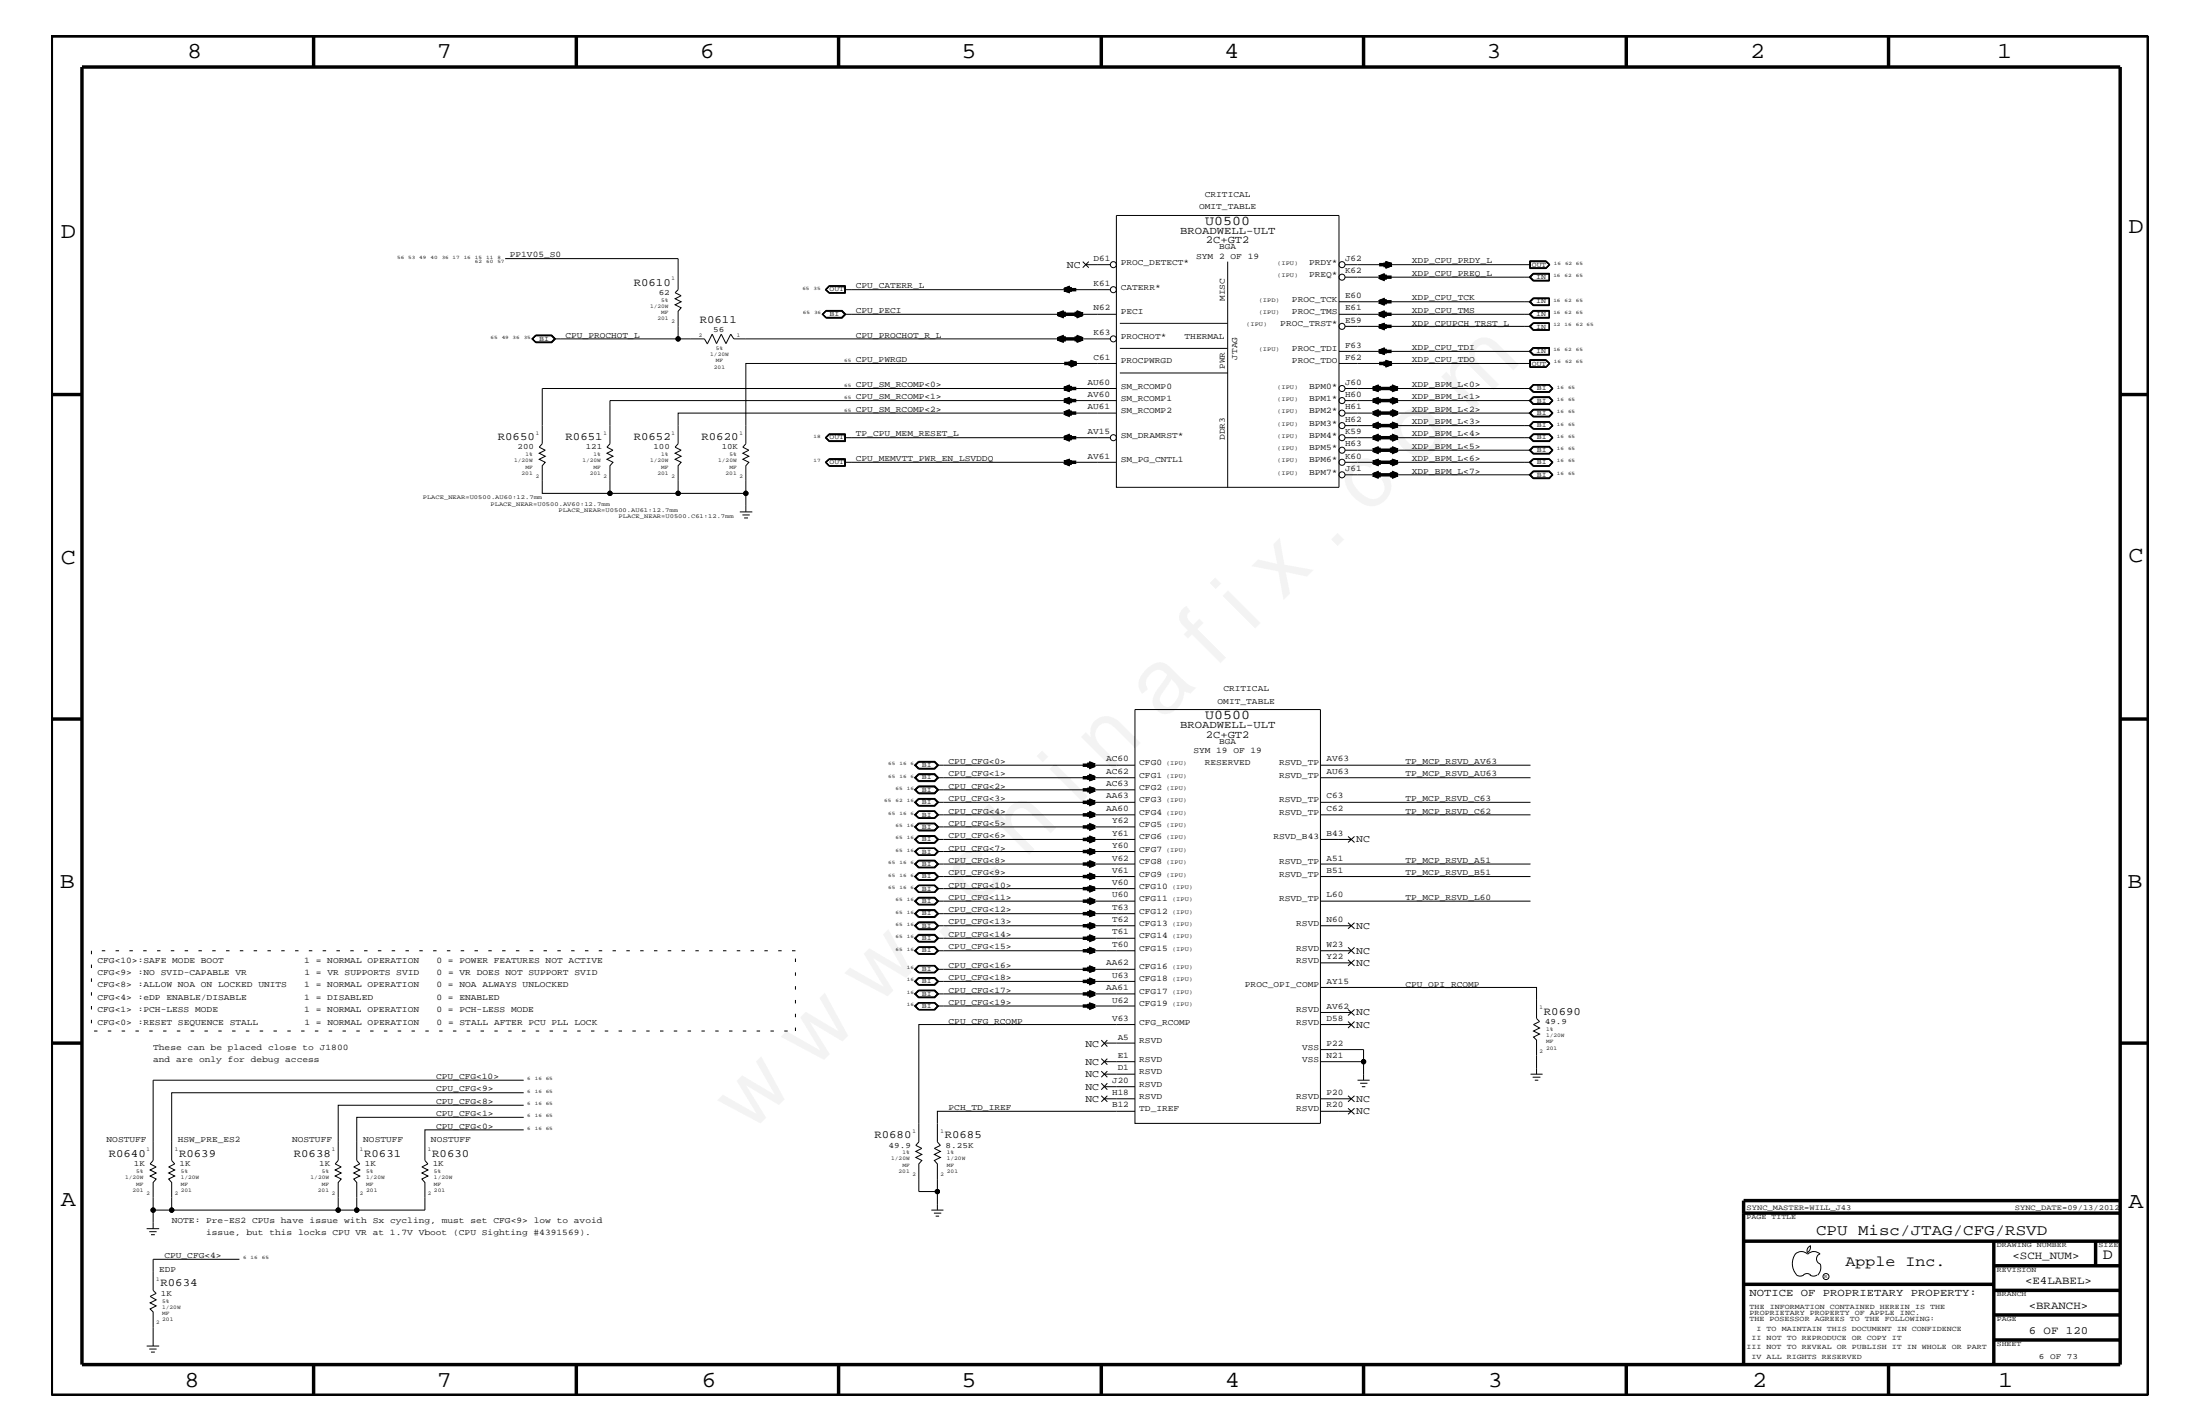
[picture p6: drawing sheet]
<svg xmlns="http://www.w3.org/2000/svg" width="432mm" height="279mm" viewBox="0 0 432 279" stroke-linecap="round" stroke-linejoin="round" font-family="sans-serif">
<g fill="none" stroke="#000" stroke-width=".2">
<path d="M99.1 50.7h34v6.1l-.6 .6 1.2 .6-1.2 .6 1.2 .6-1.2 .6 1.2 .6-.6 .7v5.4M162.7 56.1l-.7 .7 .7 .7M162.7 56.1h3.2v1.4h-3.2M162.7 56.1l-.6 .7 .6 .7M162.7 56.2h3.2v1.2h-3.2l-.6-.6zM162.8 56.2l-.7 .6 .7 .6M165.8 56.8h52.1M165.8 56.2v1.2M212.5 51.3l1.2 1.2M213.1 51.9h4.8M213.7 51.3l-1.2 1.2M219.1 42.3h43.7v53.3h-43.7z"/>
<path d="M241 51.3v44.3M264 54.4h36.4M264 51.9h36.4M266.4 59.2h32.7M300.1 59.2l.8-.8h3.2v1.6M300.2 51.2h3.2l.8 .7-.8 .8h-3.2zM300.3 51.3h3.1M300.4 51.3v1.2h3l.6-.6-.6-.6M300.9 53.6h3.2v1.5h-3.2l-.8-.7zM301 58.5l-.7 .7M301 53.7l-.7 .7 .7 .7M303.4 51.3l.7 .6"/>
<path d="M304 58.6h-3l-.6 .6 .6 .6M304 53.8h-3l-.6 .6 .6 .6h3M304 53.7v1.4M304 58.5v1.4M304.1 58.5h-3.2l-.7 .7M304.1 53.7h-3.2l-.7 .7 .7 .7h3.2M304.1 51.9l-.7 .7h-3.1M304.1 51.9l-.7 .8M304.1 51.9l-.7-.6h-3.1v1.4M104.4 66.5l.8-.8h3.1l.8 .8-.8 .8h-3.1zM105.2 65.8h3.1l.6 .7-.6 .7h-3.1M105.2 65.8h3.1l.7 .7-.7 .7h-3.1"/>
<path d="M105.2 65.8l-.7 .7 .7 .7M108.8 66.5l-.6 .6h-3l-.6-.6 .6-.6h3l.6 .6h26.7M146.4 66.5h69.1M167 61.7h48.5M215.5 78.6h-95.8v8.5l-.6 .6 1.2 .6-1.2 .6 1.2 .6-1.2 .6 1.2 .6-.6 .7v5.4M215.5 76.2h-109.1v10.9l-.6 .6 1.2 .6-1.2 .6 1.2 .6-1.2 .6 1.2 .6-.6 .7v5.4h26.7M215.5 71.3h-69.1v12.2M266.4 61.7h32.7M266.4 64h32.7M266.4 68.9h32.7M266.4 71.3h32.7M266.4 76.2h32.7"/>
<path d="M266.4 78.6h32.7M300.9 77.9h3.1l.8 .7M300.9 79.4h3.1l.8-.8-.7 .8zM300.9 77.8h3.2l.7 .8M300.9 75.5h3.2l.7 .7-.8-.7zM301 79.2h3l.6-.6-.6-.6h-3h3l.7 .6-.7 .7h-3M301 75.6h3l.7 .6-.7 .6h-3h3l.6-.6-.6-.6zM304.8 76.2l-.8 .7h-3.1M304.8 76.2l-.7 .8h-3.2M167 85.9h48.5M167 90.7h48.5M215.5 81.1h-82.4v6l-.6 .6 1.2 .6-1.2 .6 1.2 .6-1.2 .6 1.2 .6-.6 .7v5.4h13.3"/>
<path d="M266.4 81.1h32.7M266.4 83.5h32.7M266.4 85.9h32.7M266.4 88.3h32.7M266.4 90.7h32.7M266.4 93.2h32.7M300.9 92.5h3.1l.8 .7M300.9 92.4h3.2l.7 .8M300.9 90h3.2l.7 .7-.8-.7zM300.9 91.5h3.1l.8-.8-.7 .8zM300.9 87.7h3.1l.8 .6M300.9 87.6h3.2l.7 .7"/>
<path d="M300.9 85.2h3.1l.8 .7M300.9 85.1h3.2l.7 .8M300.9 82.7h3.2l.7 .8-.8-.8zM300.9 84.2h3.1l.8-.7-.7 .7zM300.9 80.4h3.1l.8 .7M300.9 80.3h3.2l.7 .8M301 92.6h3l.6 .6-.6 .6h-3M301 92.5h3l.7 .7-.7 .6h-3M301 90.1h3l.7 .6-.7 .7h-3h3l.6-.7-.6-.6zM301 87.7h3l.6 .6-.6 .6h-3M301 87.7h3l.7 .6-.7 .7h-3M301 85.3h3l.6 .6-.6 .6h-3"/>
<path d="M301 85.2h3l.7 .7-.7 .7h-3M301 82.8h3l.7 .7-.7 .6h-3h3l.6-.6-.6-.7zM301 80.5h3l.6 .6-.6 .5h-3M301 80.4h3l.7 .7-.7 .6h-3M304.8 93.2l-.8 .6h-3.1M304.8 93.2l-.7 .7h-3.2M304.8 88.3l-.8 .7h-3.1M304.8 88.3l-.7 .8h-3.2M304.8 85.9l-.8 .7h-3.1M304.8 85.9l-.7 .7h-3.2M304.8 81.1l-.8 .6h-3.1M304.8 81.1l-.7 .7h-3.2"/>
<path d="M222.8 139.2h36.4v81.2h-36.4zM185.2 159.9h33.9M185.2 157.4h33.9M185.2 152.6h33.9M185.2 150.1h33.9M185.2 155h33.9M262.8 159.9h37.6M262.8 157.4h37.6M262.8 152.6h37.6M262.8 150.1h37.6M185.2 176.8h33.9M185.2 172h33.9"/>
<path d="M185.2 169.5h33.9M185.2 179.3h33.9M185.2 167.1h33.9M185.2 174.4h33.9M185.2 164.7h33.9M185.2 162.2h33.9M262.8 176.8h37.6M262.8 172h37.6M262.8 169.5h37.6M185.2 197.4h33.9M185.2 195h33.9M185.2 190.2h33.9"/>
<path d="M185.2 192.6h33.9M185.2 181.6h33.9M185.2 184.1h33.9M185.2 186.5h33.9M262.8 193.7h38.8v2.5M102.8 211.9h-72.7v15.8l-.6 .7 1.1 .6-1.1 .6 1.1 .6-1.1 .5 1.1 .6-.5 .7v9.1M102.8 214.4h-69.1v13.3l.6 .7-1.2 .6 1.2 .6-1.2 .6 1.2 .5-1.2 .6 .6 .7v5.4h-3.6M102.8 216.9h-36.4v10.8l-.6 .7 1.2 .6-1.2 .6 1.2 .6-1.2 .5 1.2 .6-.6 .7v5.4h-32.7M102.8 219.2h-32.8v8.5l.6 .7-1.2 .6 1.2 .6-1.2 .6 1.2 .5-1.2 .6 .6 .7v5.4M219.1 218h-35.1v2.4M219.1 201h-38.8v19.4M102.8 221.7h-19.4v6l.6 .7-1.2 .6 1.2 .6-1.2 .6 1.2 .5-1.2 .6 .6 .7v5.4h-17"/>
<path d="M180.9 225.3l-1.2 .6 1.2 .6-1.2 .6 1.2 .6-.6 .7v5.4h3.7M182.8 237.4h2.4M183.3 238h1.4M183.4 225.3l1.2 .6-1.2 .6 1.2 .6-1.2 .6 .6 .7v9M183.6 238.6h.7M28.8 241.1h2.4M29.3 241.7h1.4M29.6 242.3h.8M47 247.1h-16.9v6.1l.5 .6-1.1 .6 1.1 .6-1.1 .6 1.1 .6-1.1 .6 .6 .6v6.7M352.3 246.1a1.69 1.69 0 0 1 2.5 0M352.4 246a3.3 3.3 0 0 0 .2 4.1M352.6 250.2l.7 .2 .7-.2"/>
<path d="M354 250.2l.7-.3 .7 .3M354.8 246.1a1.69 1.69 0 0 1 2.4 0M355.2 250.2l.7 .2 .7-.2M355.3 244.4v.3a1.18 1.18 0 0 1-.6 1.1M355.4 244.4a.99 .99 0 0 0-.6 1.4M357.2 246a1.04 1.04 0 0 0-.7 1 1.04 1.04 0 0 0 .7 1M357.3 248l.1 .7a2.11 2.11 0 0 1-.6 1.5M28.8 264.1h2.4M29.3 264.7h1.4M29.6 265.3h.8"/>
<circle cx="218.5" cy="56.8" r=".59"/>
<circle cx="218.5" cy="51.9" r=".59"/>
<circle cx="263.4" cy="54.4" r=".59"/>
<circle cx="263.4" cy="51.9" r=".59"/>
<circle cx="133.1" cy="66.5" r=".42"/>
<circle cx="119.7" cy="96.8" r=".42"/>
<circle cx="133.1" cy="96.8" r=".42"/>
<circle cx="30.1" cy="237.4" r=".42"/>
<circle cx="33.7" cy="237.4" r=".42"/>
<circle cx="66.4" cy="237.4" r=".42"/>
<circle cx="70" cy="237.4" r=".42"/>
<circle cx="184" cy="233.8" r=".42"/>
<circle cx="358.4" cy="250.5" r=".59"/>
</g>
<g fill="none" stroke="#000" stroke-width=".68" stroke-linecap="butt">
<path d="M10.1 7.1h411.5v266.7h-411.5zM16.1 13.2h400v254.5h-400zM61.6 7.1v6.1M113.1 7.1v6.1M164.6 7.1v6.1M216.2 7.1v6.1M267.6 7.1v6.1M319.2 7.1v6.1M370.7 7.1v6.1M208.9 56.8h2.3M208.9 56.8l1.2-.5v1zM208.9 56.8l1.2 .1"/>
<path d="M208.9 56.8l1.2 .4M208.9 56.8l1.2 .2M210.1 56.4l-1.2 .4M210.1 56.7l-1.2 .1M210.1 56.6l-1.2 .2M270.7 51.9h2.4M270.7 54.4l1.2-.5v1zM270.7 59.2l1.2-.5v1M270.7 54.4h2.4M270.7 54.4l1.2 .1M270.7 54.4l1.2 .3M270.7 54.4l1.2 .2"/>
<path d="M271.9 51.5l1.2 .4-1.2 .5zM271.9 51.6l1.2 .3M271.9 51.8l1.2 .1M271.9 51.7l1.2 .2M271.9 54l-1.2 .4M271.9 54.2l-1.2 .2M271.9 54.1l-1.2 .3M273.1 51.9l-1.2 .2M273.1 51.9l-1.2 .5M273.1 51.9l-1.2 .3M10.1 77.4h6M416.1 77.4h5.5"/>
<path d="M10.1 141.1h6M416.1 141.1h5.5M10.1 204.7h6M416.1 204.7h5.5M342.2 238h73.9M416.1 235.6h-73.9v32.1M342.2 243.5h73.9M342.2 252h49.1M391.3 248.4h24.8M391.3 243.5v24.2M391.3 258h24.8M391.3 253.2h24.8"/>
<path d="M411.3 243.5v4.9M61.6 267.7v6.1M113.1 267.7v6.1M164.6 267.7v6.1M216.2 268v5.8M267.6 267.7v6.1M319.2 267.7v6.1M370.7 267.7v6.1M391.3 262.9h24.8"/>
</g>
<path d="M17.9 186.5v15.8h138.2M156.1 186.5h-138.2" fill="none" stroke="#000" stroke-width=".2" stroke-dasharray=".7 2" stroke-linecap="butt"/>
<g fill="#000">
<circle cx="133.1" cy="66.5" r=".42"/>
<circle cx="119.7" cy="96.8" r=".42"/>
<circle cx="133.1" cy="96.8" r=".42"/>
<circle cx="30.1" cy="237.4" r=".42"/>
<circle cx="33.7" cy="237.4" r=".42"/>
<circle cx="66.4" cy="237.4" r=".42"/>
<circle cx="70" cy="237.4" r=".42"/>
<circle cx="184" cy="233.8" r=".42"/>
</g>
<text font-size="17.6" x="147.1" y="222.6" transform="rotate(-45 147.1 222.6)">w w w . c h i n a f i x . c o m</text>
<g font-size="4.5">
<text x="36.7" y="11.5">8</text>
<text x="85.8" y="11.5">7</text>
<text x="137.3" y="11.5">6</text>
<text x="188.7" y="11.5">5</text>
<text x="240.3" y="11.5">4</text>
<text x="291.8" y="11.5">3</text>
<text x="343.5" y="11.5">2</text>
<text x="392" y="11.5">1</text>
<text x="11.9" y="46.8">D</text>
<text x="417.7" y="45.7">D</text>
<text x="11.9" y="110.6">C</text>
<text x="417.7" y="110.3">C</text>
<text x="11.8" y="174.3">B</text>
<text x="417.6" y="174.2">B</text>
<text x="11.9" y="236.7">A</text>
<text x="417.7" y="237.1">A</text>
<text x="36.2" y="272.1">8</text>
<text x="85.8" y="272.1">7</text>
<text x="137.7" y="272.1">6</text>
<text x="188.7" y="272.1">5</text>
<text x="240.4" y="272.1">4</text>
<text x="292" y="272.1">3</text>
<text x="343.9" y="272.1">2</text>
<text x="392.2" y="272.1">1</text>
</g>
<g font-size="3">
<text x="356.4" y="242.3">CPU Misc/JTAG/CFG/RSVD</text>
<text x="362.2" y="248.4">Apple Inc.</text>
<text x="412.7" y="247.1">D</text>
</g>
<g font-size="2.6">
<text x="236.6" y="44.1">U0500</text>
<text x="236.6" y="141.1">U0500</text>
</g>
<g font-size="2.2">
<text x="124.4" y="56.1">R0610</text>
<text x="137.3" y="63.4">R0611</text>
<text x="97.7" y="86.4">R0650</text>
<text x="111" y="86.4">R0651</text>
<text x="124.4" y="86.4">R0652</text>
<text x="137.7" y="86.4">R0620</text>
<text x="303" y="199.1">R0690</text>
<text x="21.3" y="227">R0640</text>
<text x="35.1" y="227">R0639</text>
<text x="57.7" y="227">R0638</text>
<text x="71.5" y="227">R0631</text>
<text x="84.8" y="227">R0630</text>
<text x="171.6" y="223.4">R0680</text>
<text x="185.4" y="223.4">R0685</text>
<text x="395" y="247.1">&lt;SCH_NUM&gt;</text>
<text x="397.5" y="252">&lt;E4LABEL&gt;</text>
<text x="31.5" y="252.4">R0634</text>
<text x="398.2" y="256.8">&lt;BRANCH&gt;</text>
<text x="398.2" y="261.6">6 OF 120</text>
</g>
<g font-size="2.1">
<text x="231.6" y="45.9">BROADWELL-ULT</text>
<text x="236.7" y="47.7">2C+GT2</text>
<text x="231.6" y="142.9">BROADWELL-ULT</text>
<text x="236.7" y="144.7">2C+GT2</text>
<text x="343.4" y="254.4">NOTICE OF PROPRIETARY PROPERTY:</text>
</g>
<g font-size="2">
<text x="209.4" y="52.5">NC</text>
<text x="266.2" y="165.3">NC</text>
<text x="266.2" y="182.2">NC</text>
<text x="266.2" y="189.5">NC</text>
<text x="266.2" y="187.1">NC</text>
<text x="266.2" y="199.2">NC</text>
<text x="266.2" y="201.7">NC</text>
<text x="213" y="205.3">NC</text>
<text x="213" y="208.9">NC</text>
<text x="213" y="211.4">NC</text>
<text x="213" y="213.8">NC</text>
<text x="213" y="216.2">NC</text>
<text x="266.2" y="216.2">NC</text>
<text x="266.2" y="218.6">NC</text>
</g>
<g font-size="1.7">
<text x="235.3" y="41">OMIT_TABLE</text>
<text x="236.5" y="38.6">CRITICAL</text>
<text x="100.1" y="50.5">PP1V05_S0</text>
<text x="214.6" y="51.3">D61</text>
<text x="220" y="51.9">PROC_DETECT*</text>
<text x="234.8" y="50.7">SYM 2 OF 19</text>
<text x="239.3" y="48.9">BGA</text>
<text x="257" y="51.9">PRDY*</text>
<text x="264" y="53.6">K62</text>
<text x="264" y="51.3">J62</text>
<text x="277.1" y="51.7">XDP_CPU_PRDY_L</text>
<text x="168" y="56.6">CPU_CATERR_L</text>
<text x="214.6" y="56.1">K61</text>
<text x="220" y="56.8">CATERR*</text>
<text x="240.4" y="59.1" transform="rotate(-90 240.4 59.1)">MISC</text>
<text x="253.6" y="59.2">PROC_TCK</text>
<text x="257" y="54.4">PREQ*</text>
<text x="264" y="58.5">E60</text>
<text x="277.1" y="59">XDP_CPU_TCK</text>
<text x="277.1" y="54.1">XDP_CPU_PREQ_L</text>
<text x="168" y="61.4">CPU_PECI</text>
<text x="214.6" y="65.7">K63</text>
<text x="214.6" y="60.9">N62</text>
<text x="220" y="61.7">PECI</text>
<text x="251.3" y="64">PROC_TRST*</text>
<text x="253.6" y="61.7">PROC_TMS</text>
<text x="264" y="63.4">E59</text>
<text x="264" y="60.9">E61</text>
<text x="277.1" y="63.9">XDP_CPUPCH_TRST_L</text>
<text x="277.1" y="61.4">XDP_CPU_TMS</text>
<text x="111" y="66.2">CPU_PROCHOT_L</text>
<text x="168" y="66.2">CPU_PROCHOT_R_L</text>
<text x="168" y="71.1">CPU_PWRGD</text>
<text x="214.6" y="70.6">C61</text>
<text x="220" y="66.5">PROCHOT*</text>
<text x="220" y="71.3">PROCPWRGD</text>
<text x="232.5" y="66.5">THERMAL</text>
<text x="242.8" y="70.6" transform="rotate(-90 242.8 70.6)">JTAG</text>
<text x="253.6" y="71.3">PROC_TDO</text>
<text x="253.6" y="68.9">PROC_TDI</text>
<text x="264" y="70.6">F62</text>
<text x="264" y="68.2">F63</text>
<text x="277.1" y="71.1">XDP_CPU_TDO</text>
<text x="277.1" y="68.7">XDP_CPU_TDI</text>
<text x="168" y="76">CPU_SM_RCOMP&lt;0&gt;</text>
<text x="213.4" y="77.9">AV60</text>
<text x="213.4" y="75.5">AU60</text>
<text x="220" y="76.2">SM_RCOMP0</text>
<text x="240.4" y="72.4" transform="rotate(-90 240.4 72.4)">PWR</text>
<text x="257" y="76.2">BPM0*</text>
<text x="264" y="77.9">H60</text>
<text x="264" y="75.5">J60</text>
<text x="277.1" y="76">XDP_BPM_L&lt;0&gt;</text>
<text x="168" y="78.3">CPU_SM_RCOMP&lt;1&gt;</text>
<text x="168" y="80.8">CPU_SM_RCOMP&lt;2&gt;</text>
<text x="213.4" y="80.3">AU61</text>
<text x="220" y="78.6">SM_RCOMP1</text>
<text x="220" y="81.1">SM_RCOMP2</text>
<text x="257" y="83.5">BPM3*</text>
<text x="257" y="81.1">BPM2*</text>
<text x="257" y="78.6">BPM1*</text>
<text x="264" y="82.7">H62</text>
<text x="264" y="80.3">H61</text>
<text x="277.1" y="83.3">XDP_BPM_L&lt;3&gt;</text>
<text x="277.1" y="80.8">XDP_BPM_L&lt;2&gt;</text>
<text x="277.1" y="78.3">XDP_BPM_L&lt;1&gt;</text>
<text x="168" y="85.6">TP_CPU_MEM_RESET_L</text>
<text x="213.4" y="85.2">AV15</text>
<text x="220" y="85.9">SM_DRAMRST*</text>
<text x="240.4" y="86.3" transform="rotate(-90 240.4 86.3)">DDR3</text>
<text x="257" y="88.3">BPM5*</text>
<text x="257" y="85.9">BPM4*</text>
<text x="264" y="87.6">H63</text>
<text x="264" y="85.2">K59</text>
<text x="277.1" y="88.1">XDP_BPM_L&lt;5&gt;</text>
<text x="277.1" y="85.6">XDP_BPM_L&lt;4&gt;</text>
<text x="168" y="90.5">CPU_MEMVTT_PWR_EN_LSVDDQ</text>
<text x="213.4" y="90">AV61</text>
<text x="220" y="90.7">SM_PG_CNTL1</text>
<text x="257" y="93.2">BPM7*</text>
<text x="257" y="90.7">BPM6*</text>
<text x="264" y="92.4">J61</text>
<text x="264" y="90">K60</text>
<text x="277.1" y="92.9">XDP_BPM_L&lt;7&gt;</text>
<text x="277.1" y="90.5">XDP_BPM_L&lt;6&gt;</text>
<text x="240.1" y="135.6">CRITICAL</text>
<text x="239" y="138">OMIT_TABLE</text>
<text x="186.2" y="149.9">CPU_CFG&lt;0&gt;</text>
<text x="217.1" y="149.4">AC60</text>
<text x="234.2" y="147.7">SYM 19 OF 19</text>
<text x="239.3" y="145.9">BGA</text>
<text x="260.3" y="149.4">AV63</text>
<text x="275.8" y="149.9">TP_MCP_RSVD_AV63</text>
<text x="186.2" y="152.3">CPU_CFG&lt;1&gt;</text>
<text x="186.2" y="154.7">CPU_CFG&lt;2&gt;</text>
<text x="217.1" y="154.3">AC63</text>
<text x="217.1" y="151.8">AC62</text>
<text x="223.6" y="150.1">CFG0</text>
<text x="223.6" y="152.6">CFG1</text>
<text x="223.6" y="155">CFG2</text>
<text x="236.5" y="150.1">RESERVED</text>
<text x="251" y="150.1">RSVD_TP</text>
<text x="251" y="152.6">RSVD_TP</text>
<text x="260.3" y="151.8">AU63</text>
<text x="275.8" y="152.3">TP_MCP_RSVD_AU63</text>
<text x="186.2" y="162">CPU_CFG&lt;5&gt;</text>
<text x="186.2" y="159.6">CPU_CFG&lt;4&gt;</text>
<text x="186.2" y="157.2">CPU_CFG&lt;3&gt;</text>
<text x="217.1" y="159.1">AA60</text>
<text x="217.1" y="156.7">AA63</text>
<text x="218.3" y="161.6">Y62</text>
<text x="223.6" y="159.9">CFG4</text>
<text x="223.6" y="157.4">CFG3</text>
<text x="251" y="157.4">RSVD_TP</text>
<text x="251" y="159.9">RSVD_TP</text>
<text x="260.3" y="156.7">C63</text>
<text x="260.3" y="159.1">C62</text>
<text x="275.8" y="157.2">TP_MCP_RSVD_C63</text>
<text x="275.8" y="159.6">TP_MCP_RSVD_C62</text>
<text x="186.2" y="164.5">CPU_CFG&lt;6&gt;</text>
<text x="186.2" y="166.9">CPU_CFG&lt;7&gt;</text>
<text x="218.3" y="166.4">Y60</text>
<text x="218.3" y="163.9">Y61</text>
<text x="223.6" y="162.2">CFG5</text>
<text x="223.6" y="164.7">CFG6</text>
<text x="223.6" y="167.1">CFG7</text>
<text x="249.9" y="164.7">RSVD_B43</text>
<text x="260.3" y="163.9">B43</text>
<text x="186.2" y="171.7">CPU_CFG&lt;9&gt;</text>
<text x="186.2" y="169.3">CPU_CFG&lt;8&gt;</text>
<text x="218.3" y="171.2">V61</text>
<text x="218.3" y="168.9">V62</text>
<text x="218.3" y="173.7">V60</text>
<text x="223.6" y="172">CFG9</text>
<text x="223.6" y="169.5">CFG8</text>
<text x="251" y="169.5">RSVD_TP</text>
<text x="251" y="172">RSVD_TP</text>
<text x="260.3" y="171.2">B51</text>
<text x="260.3" y="168.9">A51</text>
<text x="275.8" y="169.3">TP_MCP_RSVD_A51</text>
<text x="275.8" y="171.7">TP_MCP_RSVD_B51</text>
<text x="186.2" y="174.2">CPU_CFG&lt;10&gt;</text>
<text x="186.2" y="176.6">CPU_CFG&lt;11&gt;</text>
<text x="186.2" y="179">CPU_CFG&lt;12&gt;</text>
<text x="218.3" y="178.5">T63</text>
<text x="218.3" y="176.1">U60</text>
<text x="223.6" y="174.4">CFG10</text>
<text x="223.6" y="176.8">CFG11</text>
<text x="223.6" y="179.3">CFG12</text>
<text x="251" y="176.8">RSVD_TP</text>
<text x="260.3" y="176.1">L60</text>
<text x="275.8" y="176.6">TP_MCP_RSVD_L60</text>
<text x="186.2" y="183.8">CPU_CFG&lt;14&gt;</text>
<text x="186.2" y="181.4">CPU_CFG&lt;13&gt;</text>
<text x="218.3" y="185.8">T60</text>
<text x="218.3" y="183.3">T61</text>
<text x="218.3" y="181">T62</text>
<text x="223.6" y="184.1">CFG14</text>
<text x="223.6" y="181.6">CFG13</text>
<text x="254.4" y="181.6">RSVD</text>
<text x="260.3" y="185.8">W23</text>
<text x="260.3" y="181">N60</text>
<text x="19.1" y="188.9">CFG&lt;10&gt;:SAFE MODE BOOT</text>
<text x="19.1" y="191.4">CFG&lt;9&gt; :NO SVID-CAPABLE VR</text>
<text x="59.7" y="188.9">1 = NORMAL OPERATION</text>
<text x="59.7" y="191.4">1 = VR SUPPORTS SVID</text>
<text x="85.7" y="188.9">0 = POWER FEATURES NOT ACTIVE</text>
<text x="85.7" y="191.4">0 = VR DOES NOT SUPPORT SVID</text>
<text x="186.2" y="186.3">CPU_CFG&lt;15&gt;</text>
<text x="186.2" y="189.9">CPU_CFG&lt;16&gt;</text>
<text x="217.1" y="189.4">AA62</text>
<text x="218.3" y="191.9">U63</text>
<text x="223.6" y="186.5">CFG15</text>
<text x="223.6" y="190.2">CFG16</text>
<text x="254.4" y="186.5">RSVD</text>
<text x="254.4" y="188.9">RSVD</text>
<text x="260.3" y="188.2">Y22</text>
<text x="19.1" y="196.2">CFG&lt;4&gt; :eDP ENABLE/DISABLE</text>
<text x="19.1" y="193.7">CFG&lt;8&gt; :ALLOW NOA ON LOCKED UNITS</text>
<text x="59.7" y="196.2">1 = DISABLED</text>
<text x="59.7" y="193.7">1 = NORMAL OPERATION</text>
<text x="85.6" y="196.2">0 = ENABLED</text>
<text x="85.7" y="193.7">0 = NOA ALWAYS UNLOCKED</text>
<text x="186.2" y="192.3">CPU_CFG&lt;18&gt;</text>
<text x="186.2" y="194.8">CPU_CFG&lt;17&gt;</text>
<text x="186.2" y="197.2">CPU_CFG&lt;19&gt;</text>
<text x="217.1" y="194.3">AA61</text>
<text x="218.3" y="196.7">U62</text>
<text x="223.6" y="192.6">CFG18</text>
<text x="223.6" y="195">CFG17</text>
<text x="223.6" y="197.4">CFG19</text>
<text x="244.3" y="193.7">PROC_OPI_COMP</text>
<text x="260.3" y="197.9">AV62</text>
<text x="260.3" y="193.1">AY15</text>
<text x="275.8" y="193.6">CPU_OPI_RCOMP</text>
<text x="19.1" y="198.7">CFG&lt;1&gt; :PCH-LESS MODE</text>
<text x="19.1" y="201">CFG&lt;0&gt; :RESET SEQUENCE STALL</text>
<text x="59.7" y="198.7">1 = NORMAL OPERATION</text>
<text x="59.7" y="201">1 = NORMAL OPERATION</text>
<text x="85.7" y="198.7">0 = PCH-LESS MODE</text>
<text x="85.7" y="201">0 = STALL AFTER PCU PLL LOCK</text>
<text x="186.2" y="200.9">CPU_CFG_RCOMP</text>
<text x="218.3" y="200.3">V63</text>
<text x="219.4" y="204">A5</text>
<text x="223.6" y="201">CFG_RCOMP</text>
<text x="254.4" y="198.7">RSVD</text>
<text x="254.4" y="201">RSVD</text>
<text x="260.3" y="200.3">D58</text>
<text x="30.1" y="205.9">These can be placed close to J1800</text>
<text x="30.1" y="208.3">and are only for debug access</text>
<text x="219.4" y="207.6">E1</text>
<text x="223.6" y="204.7">RSVD</text>
<text x="223.6" y="208.3">RSVD</text>
<text x="255.6" y="205.9">VSS</text>
<text x="255.6" y="208.3">VSS</text>
<text x="260.3" y="205.2">P22</text>
<text x="260.3" y="207.6">N21</text>
<text x="85.6" y="214.2">CPU_CFG&lt;9&gt;</text>
<text x="85.6" y="211.7">CPU_CFG&lt;10&gt;</text>
<text x="218.3" y="212.5">J20</text>
<text x="218.3" y="214.9">H18</text>
<text x="219.4" y="210">D1</text>
<text x="223.6" y="210.8">RSVD</text>
<text x="223.6" y="213.2">RSVD</text>
<text x="223.6" y="215.6">RSVD</text>
<text x="254.4" y="215.6">RSVD</text>
<text x="260.3" y="214.9">P20</text>
<text x="85.6" y="219">CPU_CFG&lt;1&gt;</text>
<text x="85.6" y="216.6">CPU_CFG&lt;8&gt;</text>
<text x="85.6" y="221.4">CPU_CFG&lt;0&gt;</text>
<text x="186.2" y="217.8">PCH_TD_IREF</text>
<text x="218.3" y="217.3">B12</text>
<text x="223.6" y="218">TD_IREF</text>
<text x="254.4" y="218">RSVD</text>
<text x="260.3" y="217.3">R20</text>
<text x="20.9" y="224.1">NOSTUFF</text>
<text x="34.9" y="224.1">HSW_PRE_ES2</text>
<text x="57.3" y="224.1">NOSTUFF</text>
<text x="71.3" y="224.1">NOSTUFF</text>
<text x="84.6" y="224.1">NOSTUFF</text>
<text x="33.7" y="239.9">NOTE: Pre-ES2 CPUs have issue with Sx cycling, must set CFG&lt;9&gt; low to avoid</text>
<text x="40.5" y="242.3">issue, but this locks CPU VR at 1.7V Vboot (CPU Sighting #4391569).</text>
<text x="31.2" y="249.5">EDP</text>
<text x="32.3" y="246.9">CPU_CFG&lt;4&gt;</text>
</g>
<g font-size="1.6">
<text x="129.3" y="57.9">62</text>
<text x="140" y="65.1">56</text>
<text x="101.6" y="88.2">200</text>
<text x="115" y="88.2">121</text>
<text x="128.3" y="88.2">100</text>
<text x="141.6" y="88.2">10K</text>
<text x="303.2" y="200.9">49.9</text>
<text x="174.4" y="225.2">49.9</text>
<text x="185.6" y="225.2">8.25K</text>
<text x="26.2" y="228.8">1K</text>
<text x="35.2" y="228.8">1K</text>
<text x="62.7" y="228.8">1K</text>
<text x="71.6" y="228.8">1K</text>
<text x="84.9" y="228.8">1K</text>
<text x="31.6" y="254.3">1K</text>
<text x="400.2" y="266.6">6 OF 73</text>
</g>
<g font-size="1.5">
<text x="342.8" y="237.4">SYNC_MASTER=WILL_J43</text>
<text x="395.5" y="237.4">SYNC_DATE=09/13/2012</text>
</g>
<g font-size="1.4">
<text x="300.7" y="52.4">OUT</text>
<text x="162.8" y="57.2">OUT</text>
<text x="301.5" y="59.5">IN</text>
<text x="301.5" y="54.7">IN</text>
<text x="162.8" y="62">BI</text>
<text x="301.5" y="64.5">IN</text>
<text x="301.5" y="62">IN</text>
<text x="105.8" y="66.8">BI</text>
<text x="300.7" y="71.7">OUT</text>
<text x="301.5" y="69.3">IN</text>
<text x="301.7" y="76.6">BI</text>
<text x="301.7" y="83.8">BI</text>
<text x="301.7" y="81.4">BI</text>
<text x="301.7" y="79">BI</text>
<text x="162.8" y="86.2">OUT</text>
<text x="301.7" y="88.7">BI</text>
<text x="301.7" y="86.2">BI</text>
<text x="162.8" y="91.1">OUT</text>
<text x="301.7" y="93.5">BI</text>
<text x="301.7" y="91.1">BI</text>
<text x="180.9" y="150.5">BI</text>
<text x="180.9" y="152.9">BI</text>
<text x="180.9" y="155.4">BI</text>
<text x="180.9" y="157.8">BI</text>
<text x="180.9" y="160.2">BI</text>
<text x="180.9" y="162.7">BI</text>
<text x="180.9" y="167.5">BI</text>
<text x="180.9" y="165">BI</text>
<text x="180.9" y="172.3">BI</text>
<text x="180.9" y="169.9">BI</text>
<text x="180.9" y="177.2">BI</text>
<text x="180.9" y="174.8">BI</text>
<text x="180.9" y="179.6">BI</text>
<text x="180.9" y="182.1">BI</text>
<text x="180.9" y="184.4">BI</text>
<text x="180.9" y="186.9">BI</text>
<text x="180.9" y="190.5">BI</text>
<text x="180.9" y="192.9">BI</text>
<text x="180.9" y="197.8">BI</text>
<text x="180.9" y="195.4">BI</text>
<text x="342.8" y="239.2">PAGE TITLE</text>
<text x="391.9" y="244.7">DRAWING NUMBER</text>
<text x="411.9" y="244.7">SIZE</text>
<text x="391.9" y="249.5">REVISION</text>
<text x="343.4" y="256.8">THE INFORMATION CONTAINED HEREIN IS THE</text>
<text x="391.9" y="254.4">BRANCH</text>
<text x="343.4" y="258">PROPRIETARY PROPERTY OF APPLE INC.</text>
<text x="343.4" y="259.3">THE POSESSOR AGREES TO THE FOLLOWING:</text>
<text x="343.8" y="262.9">II NOT TO REPRODUCE OR COPY IT</text>
<text x="344.8" y="261.1">I TO MAINTAIN THIS DOCUMENT IN CONFIDENCE</text>
<text x="391.9" y="259.3">PAGE</text>
<text x="342.8" y="264.7">III NOT TO REVEAL OR PUBLISH IT IN WHOLE OR PART</text>
<text x="343.8" y="266.6">IV ALL RIGHTS RESERVED</text>
<text x="391.9" y="264.1">SHEET</text>
</g>
<g font-size="1.2">
<text x="250.7" y="51.9">(IPU)</text>
<text x="247.1" y="59.2">(IPD)</text>
<text x="250.7" y="54.4">(IPU)</text>
<text x="244.6" y="64">(IPU)</text>
<text x="247.1" y="61.7">(IPU)</text>
<text x="247.1" y="68.9">(IPU)</text>
<text x="250.7" y="76.2">(IPU)</text>
<text x="250.7" y="78.6">(IPU)</text>
<text x="250.7" y="81.1">(IPU)</text>
<text x="250.7" y="83.5">(IPU)</text>
<text x="250.7" y="88.3">(IPU)</text>
<text x="250.7" y="85.9">(IPU)</text>
<text x="250.7" y="90.7">(IPU)</text>
<text x="250.7" y="93.2">(IPU)</text>
<text x="83" y="98">PLACE_NEAR=U0500.AU60:12.7mm</text>
<text x="96.3" y="99.3">PLACE_NEAR=U0500.AV60:12.7mm</text>
<text x="109.6" y="100.4">PLACE_NEAR=U0500.AU61:12.7mm</text>
<text x="121.4" y="101.6">PLACE_NEAR=U0500.C61:12.7mm</text>
<text x="228.9" y="150.1">(IPU)</text>
<text x="228.9" y="155">(IPU)</text>
<text x="228.9" y="152.6">(IPU)</text>
<text x="228.9" y="159.9">(IPU)</text>
<text x="228.9" y="157.4">(IPU)</text>
<text x="228.9" y="167.1">(IPU)</text>
<text x="228.9" y="164.7">(IPU)</text>
<text x="228.9" y="162.2">(IPU)</text>
<text x="228.9" y="169.5">(IPU)</text>
<text x="228.9" y="172">(IPU)</text>
<text x="230" y="174.4">(IPU)</text>
<text x="230" y="179.3">(IPU)</text>
<text x="230" y="176.8">(IPU)</text>
<text x="230" y="184.1">(IPU)</text>
<text x="230" y="181.6">(IPU)</text>
<text x="230" y="186.5">(IPU)</text>
<text x="230" y="190.2">(IPU)</text>
<text x="230" y="197.4">(IPU)</text>
<text x="230" y="195">(IPU)</text>
<text x="230" y="192.6">(IPU)</text>
</g>
<g font-size="1.1">
<text x="129.8" y="59.2">5%</text>
<text x="131.8" y="55">1</text>
<text x="127.6" y="60.4">1/20W</text>
<text x="129" y="62.9">201</text>
<text x="129.8" y="61.7">MF</text>
<text x="131.8" y="63.4">2</text>
<text x="137.2" y="66.2">2</text>
<text x="139.4" y="69.9">1/20W</text>
<text x="140.5" y="71.1">MF</text>
<text x="140.5" y="68.7">5%</text>
<text x="144.6" y="66.2">1</text>
<text x="140.1" y="72.3">201</text>
<text x="103.1" y="89.5">1%</text>
<text x="105.2" y="85.3">1</text>
<text x="116.5" y="89.5">1%</text>
<text x="118.4" y="85.3">1</text>
<text x="129.8" y="89.5">1%</text>
<text x="131.8" y="85.3">1</text>
<text x="143.2" y="89.5">5%</text>
<text x="145.1" y="85.3">1</text>
<text x="100.9" y="90.7">1/20W</text>
<text x="102.4" y="93.2">201</text>
<text x="103.1" y="92">MF</text>
<text x="105.2" y="93.8">2</text>
<text x="114.3" y="90.7">1/20W</text>
<text x="115.7" y="93.2">201</text>
<text x="116.5" y="92">MF</text>
<text x="118.4" y="93.8">2</text>
<text x="127.6" y="90.7">1/20W</text>
<text x="129" y="93.2">201</text>
<text x="129.8" y="92">MF</text>
<text x="131.8" y="93.8">2</text>
<text x="141" y="90.7">1/20W</text>
<text x="142.4" y="93.2">201</text>
<text x="143.2" y="92">MF</text>
<text x="145.1" y="93.8">2</text>
<text x="302.2" y="198.1">1</text>
<text x="303.4" y="202.3">1%</text>
<text x="303.4" y="203.5">1/20W</text>
<text x="302.2" y="206.5">2</text>
<text x="303.4" y="204.7">MF</text>
<text x="303.4" y="205.9">201</text>
<text x="28.8" y="225.9">1</text>
<text x="34.3" y="225.9">1</text>
<text x="65.1" y="225.9">1</text>
<text x="70.6" y="225.9">1</text>
<text x="84" y="225.9">1</text>
<text x="174.9" y="227.7">1/20W</text>
<text x="177.1" y="226.5">1%</text>
<text x="179.1" y="222.3">1</text>
<text x="184.6" y="222.3">1</text>
<text x="185.8" y="226.5">1%</text>
<text x="185.8" y="227.7">1/20W</text>
<text x="24.6" y="231.3">1/20W</text>
<text x="26" y="233.8">201</text>
<text x="26.8" y="232.6">MF</text>
<text x="26.8" y="230.2">5%</text>
<text x="35.5" y="232.6">MF</text>
<text x="35.5" y="231.3">1/20W</text>
<text x="35.5" y="233.8">201</text>
<text x="35.5" y="230.2">5%</text>
<text x="61" y="231.3">1/20W</text>
<text x="62.4" y="233.8">201</text>
<text x="63.2" y="230.2">5%</text>
<text x="63.2" y="232.6">MF</text>
<text x="71.9" y="230.2">5%</text>
<text x="71.9" y="233.8">201</text>
<text x="71.9" y="231.3">1/20W</text>
<text x="71.9" y="232.6">MF</text>
<text x="85.2" y="232.6">MF</text>
<text x="85.2" y="231.3">1/20W</text>
<text x="85.2" y="233.8">201</text>
<text x="85.2" y="230.2">5%</text>
<text x="176.4" y="230.2">201</text>
<text x="177.1" y="229">MF</text>
<text x="179.1" y="230.7">2</text>
<text x="184.6" y="230.7">2</text>
<text x="185.8" y="230.2">201</text>
<text x="185.8" y="229">MF</text>
<text x="28.8" y="234.4">2</text>
<text x="34.3" y="234.4">2</text>
<text x="65.1" y="234.4">2</text>
<text x="70.6" y="234.4">2</text>
<text x="84" y="234.4">2</text>
<text x="30.6" y="251.4">1</text>
<text x="31.8" y="256.8">1/20W</text>
<text x="31.8" y="255.6">5%</text>
<text x="30.6" y="259.9">2</text>
<text x="31.8" y="258">MF</text>
<text x="31.8" y="259.3">201</text>
</g>
<g font-size="1">
<text x="78" y="50.7">56 53</text>
<text x="82.3" y="50.7">49</text>
<text x="84.5" y="50.7">40</text>
<text x="86.7" y="50.7">36 17</text>
<text x="91" y="50.7">16</text>
<text x="93.2" y="50.7">15</text>
<text x="93.2" y="51.6">62</text>
<text x="95.4" y="50.7">11</text>
<text x="95.4" y="51.6">60</text>
<text x="97.6" y="50.7">8</text>
<text x="97.6" y="51.6">57</text>
<text x="305" y="51.9">16</text>
<text x="307.2" y="51.9">62 65</text>
<text x="157.5" y="56.8">65</text>
<text x="159.7" y="56.8">35</text>
<text x="304.9" y="59.2">16</text>
<text x="304.9" y="54.4">16</text>
<text x="307.1" y="59.2">62</text>
<text x="307.1" y="54.4">62</text>
<text x="309.3" y="59.2">65</text>
<text x="309.3" y="54.4">65</text>
<text x="157.6" y="61.7">65</text>
<text x="159.8" y="61.7">36</text>
<text x="304.9" y="64">12</text>
<text x="304.9" y="61.7">16</text>
<text x="307.1" y="64">16</text>
<text x="307.1" y="61.7">62</text>
<text x="309.3" y="64">62 65</text>
<text x="309.3" y="61.7">65</text>
<text x="96.3" y="66.5">65</text>
<text x="98.5" y="66.5">49 36</text>
<text x="102.8" y="66.5">35</text>
<text x="165.7" y="71.1">65</text>
<text x="304.9" y="68.9">16</text>
<text x="305" y="71.3">16</text>
<text x="307.1" y="68.9">62</text>
<text x="307.2" y="71.3">62 65</text>
<text x="309.3" y="68.9">65</text>
<text x="165.7" y="76">65</text>
<text x="305.6" y="76.2">16</text>
<text x="307.8" y="76.2">65</text>
<text x="165.7" y="78.3">65</text>
<text x="165.7" y="80.8">65</text>
<text x="305.6" y="83.5">16</text>
<text x="305.6" y="81.1">16</text>
<text x="305.6" y="78.6">16</text>
<text x="307.8" y="83.5">65</text>
<text x="307.8" y="81.1">65</text>
<text x="307.8" y="78.6">65</text>
<text x="159.7" y="85.9">18</text>
<text x="305.6" y="88.3">16</text>
<text x="305.6" y="85.9">16</text>
<text x="307.8" y="88.3">65</text>
<text x="307.8" y="85.9">65</text>
<text x="159.7" y="90.7">17</text>
<text x="305.6" y="93.2">16</text>
<text x="305.6" y="90.7">16</text>
<text x="307.8" y="93.2">65</text>
<text x="307.8" y="90.7">65</text>
<text x="174.3" y="150.1">65</text>
<text x="174.3" y="152.6">65</text>
<text x="175.8" y="155">65</text>
<text x="176.5" y="150.1">16</text>
<text x="176.5" y="152.6">16</text>
<text x="178" y="155">16</text>
<text x="178.7" y="150.1">6</text>
<text x="178.7" y="152.6">6</text>
<text x="173.6" y="157.4">65</text>
<text x="174.3" y="159.9">65</text>
<text x="175.8" y="157.4">62</text>
<text x="176.5" y="159.9">16</text>
<text x="178" y="157.4">16</text>
<text x="178.7" y="159.9">6</text>
<text x="175.8" y="167.1">65</text>
<text x="175.8" y="164.7">65</text>
<text x="175.8" y="162.2">65</text>
<text x="178" y="167.1">16</text>
<text x="178" y="164.7">16</text>
<text x="178" y="162.2">16</text>
<text x="174.3" y="172">65</text>
<text x="174.3" y="169.5">65</text>
<text x="176.5" y="172">16</text>
<text x="176.5" y="169.5">16</text>
<text x="178.7" y="172">6</text>
<text x="178.7" y="169.5">6</text>
<text x="174.3" y="174.4">65</text>
<text x="175.8" y="176.8">65</text>
<text x="175.8" y="179.3">65</text>
<text x="176.5" y="174.4">16</text>
<text x="178" y="176.8">16</text>
<text x="178" y="179.3">16</text>
<text x="178.7" y="174.4">6</text>
<text x="175.8" y="181.6">65</text>
<text x="175.8" y="184.1">65</text>
<text x="178" y="181.6">16</text>
<text x="178" y="184.1">16</text>
<text x="175.8" y="186.5">65</text>
<text x="178" y="186.5">16</text>
<text x="178" y="190.2">16</text>
<text x="178" y="192.6">16</text>
<text x="178" y="197.4">16</text>
<text x="178" y="195">16</text>
<text x="103.5" y="214.4">6</text>
<text x="103.5" y="211.9">6</text>
<text x="105" y="214.4">16 65</text>
<text x="105" y="211.9">16 65</text>
<text x="103.5" y="219.2">6</text>
<text x="103.5" y="216.9">6</text>
<text x="103.5" y="221.7">6</text>
<text x="105" y="219.2">16 65</text>
<text x="105" y="216.9">16 65</text>
<text x="105" y="221.7">16 65</text>
<text x="47.8" y="247.1">6</text>
<text x="49.2" y="247.1">16</text>
<text x="51.4" y="247.1">65</text>
<text x="358.1" y="250.7">R</text>
</g>
</svg>
